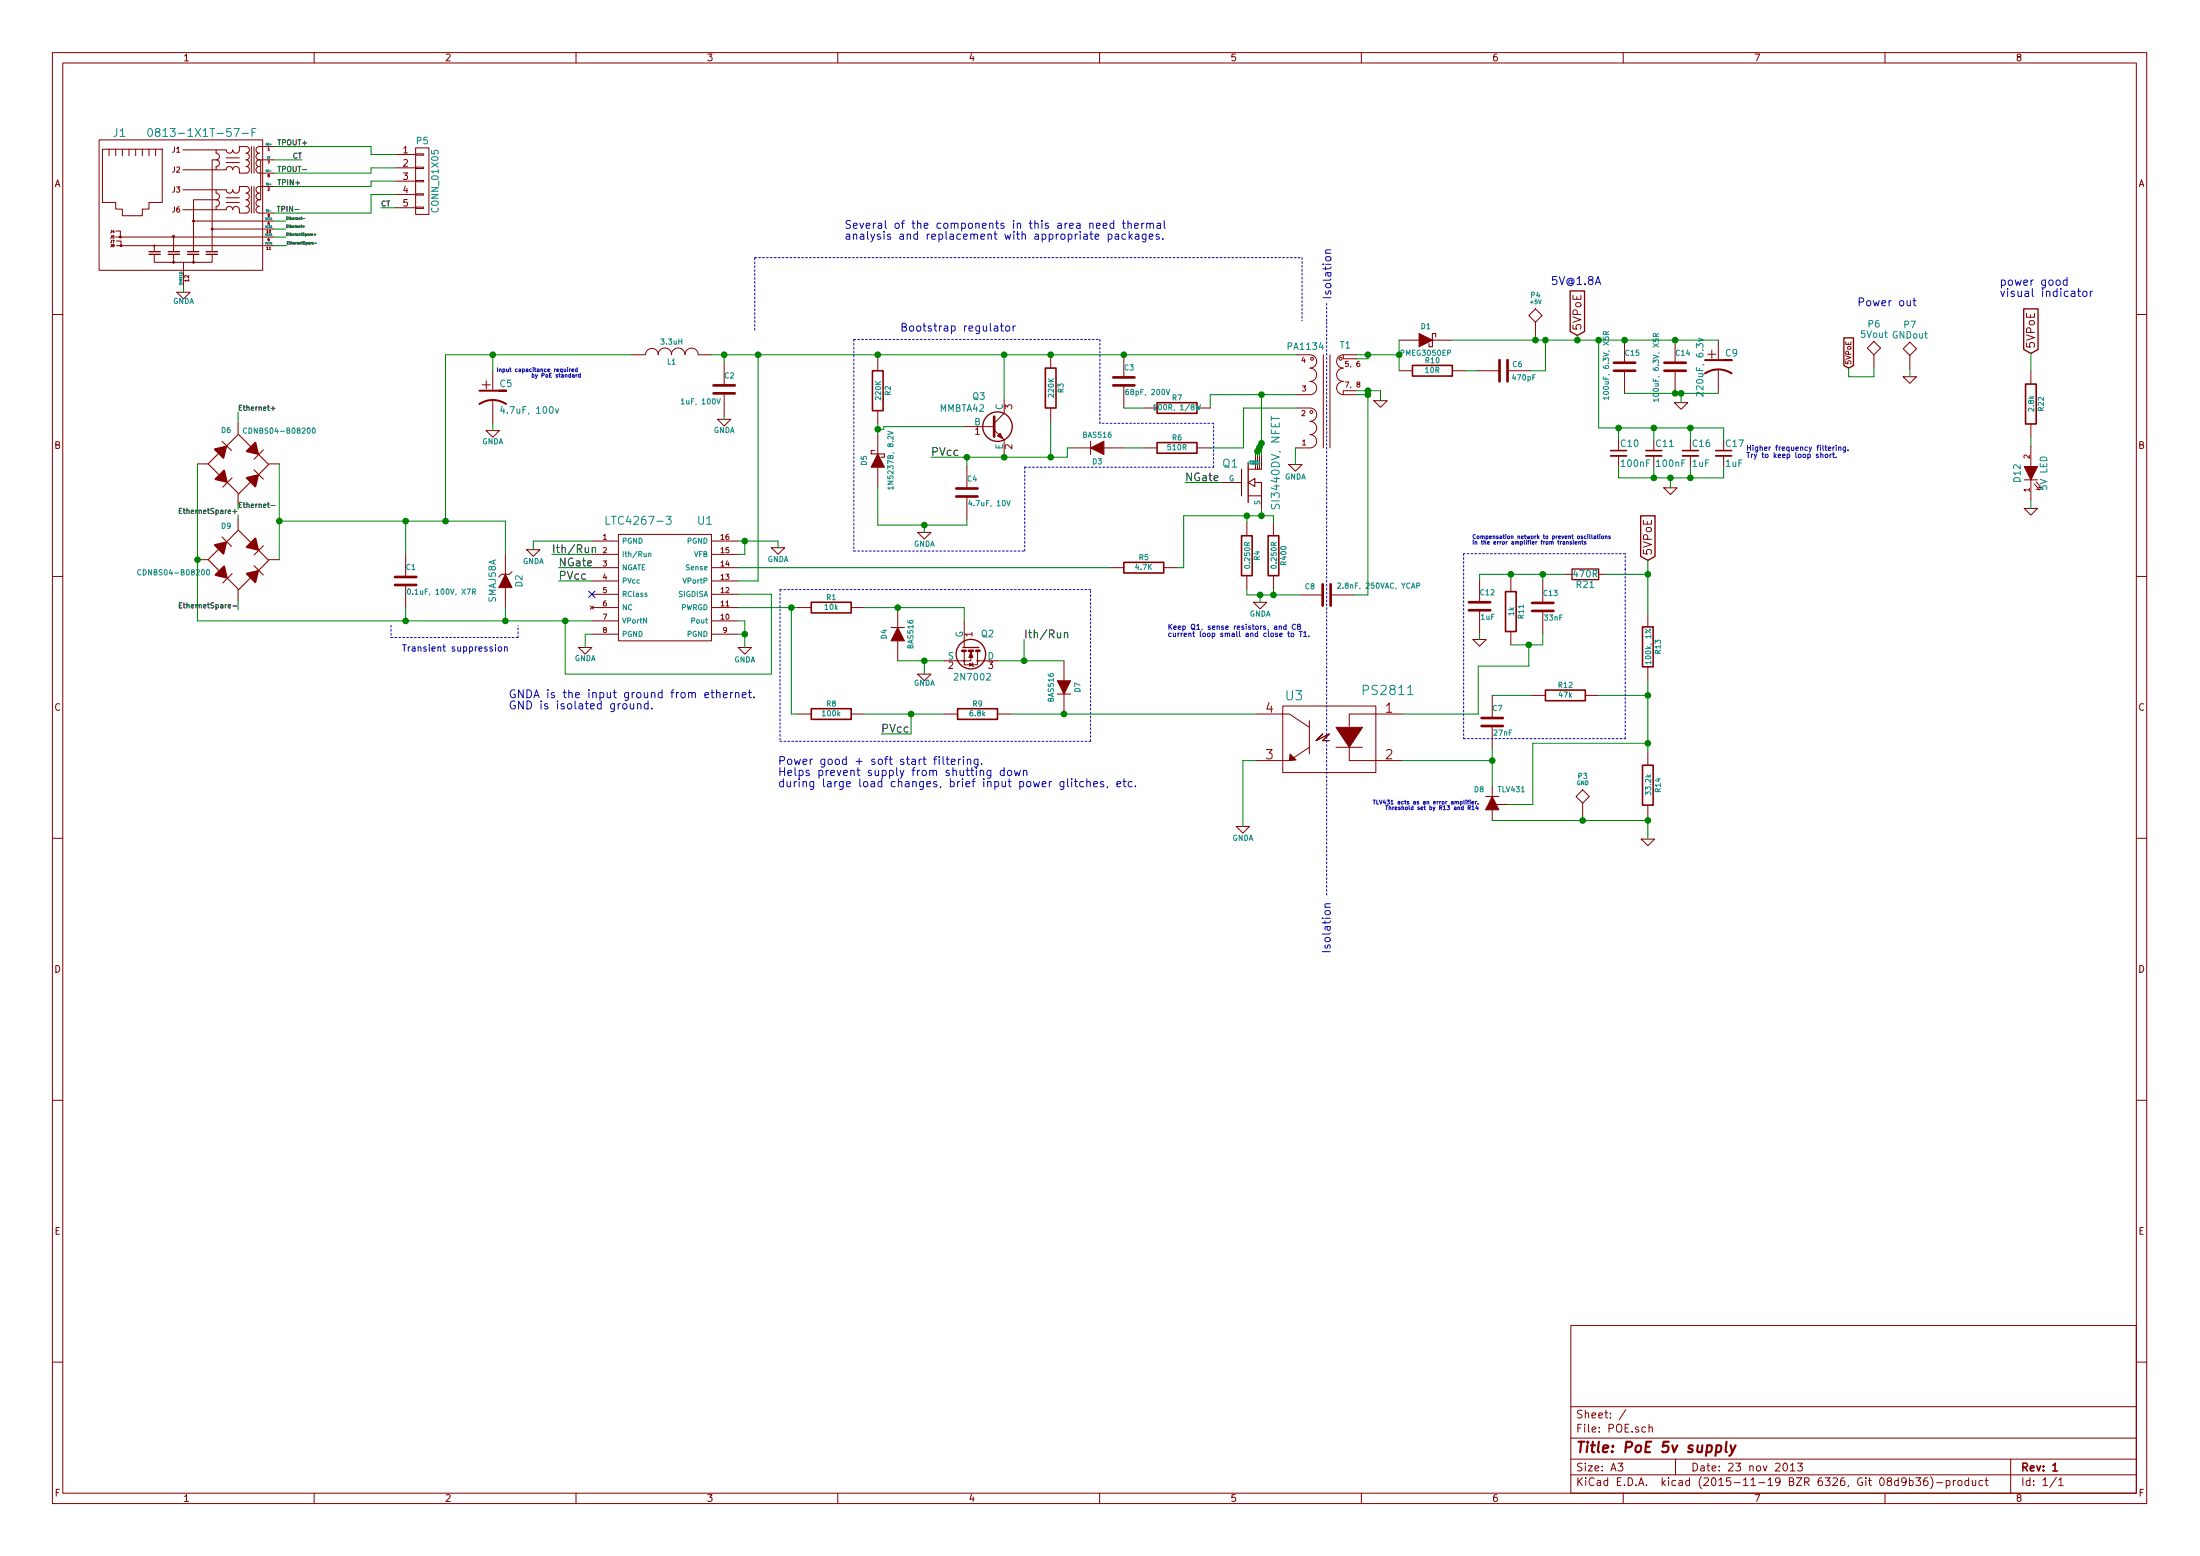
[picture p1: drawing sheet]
<svg xmlns="http://www.w3.org/2000/svg" width="420mm" height="297mm" viewBox="0 0 420 297" stroke-linecap="round" stroke-linejoin="round" font-family="sans-serif">
<g fill="none" stroke="#840000" stroke-width=".19">
<path d="M10 10h400v277h-400zM12 12h396v273.1h-396zM60 10v2M110 10v2M160 10v2M210 10v2M260 10v2M310 10v2M360 10v2M18.9 26.7h31.3v24.9h-31.3zM19.6 28.5h11.4v10.1h-2.6v1.3h-1.2v1.3h-3.8v-1.3h-1.3v-1.3h-2.5zM20.8 28.5v1.3"/>
<path d="M22.1 28.5v1.3M23.4 28.5v1.3M24.6 28.5v1.3M25.9 28.5v1.3M27.2 28.5v1.3M28.4 28.5v1.3M29.7 28.5v1.3M34.9 36.2h8.3a.63 .63 0 0 0 .6 .7 .63 .63 0 0 0 .6-.7 .63 .63 0 0 0 .7 .7 .63 .63 0 0 0 .6-.7v-.6h1.3a.63 .63 0 0 1 .6 .6 .63 .63 0 0 1-.6 .7 .63 .63 0 0 1 .6 .6 .63 .63 0 0 1-.6 .6 .63 .63 0 0 1 .6 .7 .63 .63 0 0 1-.6 .6 .63 .63 0 0 1 .6 .6 .63 .63 0 0 1-.6 .7h-1.3v-.7a.63 .63 0 0 0-.6-.6 .63 .63 0 0 0-.7 .6 .63 .63 0 0 0-.6-.6 .63 .63 0 0 0-.6 .6h-8.3M34.9 28.6h8.3a.63 .63 0 0 0 .6 .6 .63 .63 0 0 0 .6-.6 .63 .63 0 0 0 .7 .6 .63 .63 0 0 0 .6-.6v-.6h1.3a.63 .63 0 0 1 .6 .6 .63 .63 0 0 1-.6 .6 .63 .63 0 0 1 .6 .7 .63 .63 0 0 1-.6 .6 .63 .63 0 0 1 .6 .7 .63 .63 0 0 1-.6 .6 .63 .63 0 0 1 .6 .6 .63 .63 0 0 1-.6 .7h-1.3v-.7a.63 .63 0 0 0-.6-.6 .63 .63 0 0 0-.7 .6 .63 .63 0 0 0-.6-.6 .63 .63 0 0 0-.6 .6h-8.3M41.3 38.1a.63 .63 0 0 1 .6 .7 .63 .63 0 0 1-.6 .6v.6M41.3 36.2v.7a.63 .63 0 0 1 .6 .6 .63 .63 0 0 1-.6 .6M41.3 30.5a.63 .63 0 0 1 .6 .7 .63 .63 0 0 1-.6 .6v.6"/>
<path d="M41.3 28.6v.6a.63 .63 0 0 1 .6 .7 .63 .63 0 0 1-.6 .6M41.3 38.1h-4.3v9.8M41.3 30.5h-.8v17.4M43.2 37.8h2.5M43.2 30.1h2.5M43.2 38.6h2.5M43.2 31h2.5M48 28v5.1M48 35.6v5.1M48.5 28v5.1M48.5 35.6v5.1M49.5 38.1a.63 .63 0 0 0-.6 .7 .63 .63 0 0 0 .6 .6 .63 .63 0 0 0-.6 .6 .63 .63 0 0 0 .6 .7h.7"/>
<path d="M49.5 30.5a.63 .63 0 0 0-.6 .7 .63 .63 0 0 0 .6 .6 .63 .63 0 0 0-.6 .6 .63 .63 0 0 0 .6 .7h.7M49.5 30.5h.7M49.8 30.5v7.6h-.3M50.2 35.6h-.7a.63 .63 0 0 0-.6 .6 .63 .63 0 0 0 .6 .7 .63 .63 0 0 0-.6 .6 .63 .63 0 0 0 .6 .6M50.2 28h-.7a.63 .63 0 0 0-.6 .6 .63 .63 0 0 0 .6 .6 .63 .63 0 0 0-.6 .7 .63 .63 0 0 0 .6 .6M50.3 28h2M50.3 35.6h2M50.3 30.5h2M50.3 33.1h2M75.6 29.5h3.8M75.6 32h3.8M75.6 34.6h3.8"/>
<path d="M75.6 37.1h3.8M75.6 39.7h3.8M79.4 39.5h1.5v.3h-1.5zM79.4 37h1.5v.2h-1.5zM79.4 34.5h1.5v.2h-1.5zM79.4 31.9h1.5v.3h-1.5zM79.4 29.4h1.5v.2h-1.5zM79.4 28.2h2.5v12.7h-2.5zM22.1 44.1h.9v1M22.1 45.2h28.1M22.2 46h.9v.9M22.2 46.9h28"/>
<path d="M29.5 48.7v1.4h5.6M29.5 46.9v1.1M33.1 45.1v2.9M33.1 48.7v1.4M33.8 55.8h2.5l-1.2 1.3zM35.1 51.6v3M37 42.2h13.2M37 48.7v1.4M40.5 48.7v1.4h-5.4v1.5M40.5 43.7h9.7M50.3 43.7h2M50.3 42.2h2"/>
<path d="M50.3 46.9h2M50.3 45.2h2M50.3 40.7h2M10 60h2M94.1 70.8v3.8M94.1 76.4v4.5M120.6 67.7h2.6M123.3 67.7a1.22 1.22 0 0 1 1.2-1.2 1.22 1.22 0 0 1 1.2 1.2M125.7 67.7a1.3 1.3 0 0 1 1.3-1.3 1.3 1.3 0 0 1 1.3 1.3M128.2 67.7a1.3 1.3 0 0 1 1.3-1.3 1.3 1.3 0 0 1 1.3 1.3 1.27 1.27 0 0 1 1.3-1.2 1.27 1.27 0 0 1 1.2 1.2M133.3 67.7h2.6M138.3 69.3v4.3"/>
<path d="M138.3 75.1v4.3M167.6 68.2v2.6M167.6 78.4v2.5M191.8 76.4v2.5l-1.9 1.9M200.7 67.7v2.6M200.7 77.9v2.5M214.6 67.7v4.3M214.6 73.6v4.3M218.4 77.9h2.6M228.6 77.9h2.5M247.6 67.7h2.5M247.6 77.9h2.5"/>
<path d="M247.6 75.3h2.5M250.2 77.9a1.27 1.27 0 0 1 1.3 1.3 1.27 1.27 0 0 1-1.3 1.2 1.27 1.27 0 0 1 1.3 1.3 1.27 1.27 0 0 1-1.3 1.3 1.27 1.27 0 0 1 1.3 1.2 1.27 1.27 0 0 1-1.3 1.3M250.2 67.7a1.27 1.27 0 0 1 1.3 1.3 1.27 1.27 0 0 1-1.3 1.3 1.27 1.27 0 0 1 1.3 1.2 1.27 1.27 0 0 1-1.3 1.3 1.27 1.27 0 0 1 1.3 1.3 1.27 1.27 0 0 1-1.3 1.2M252.7 67.7v17.8zM254 67.7v17.8zM256.5 68.5v-.8a1.27 1.27 0 0 0-1.2 1.3 1.27 1.27 0 0 0 1.2 1.3 1.27 1.27 0 0 0-1.2 1.2 1.27 1.27 0 0 0 1.2 1.3 1.27 1.27 0 0 0-1.2 1.3 1.27 1.27 0 0 0 1.2 1.2v-.7M256.6 67.7h2.5M256.6 75.3h2.5M256.6 68.5h2.5M256.6 74.6h2.5M262.4 76.5h2.5l-1.2 1.3zM267.2 64.9h3.8"/>
<path d="M267.2 70.8h2.5M273.6 64.9h3.8M277.4 70.8h2.5M282.1 70.8h4.3M287.9 70.8h4.3M292 60.2l1.2-1.2 1.3 1.2-1.3 1.3zM293.2 61.5v2.5M310.3 64.9v4.4M310.3 70.8v4.3M319.8 76.9h2.5l-1.2 1.2zM319.9 64.9v4.4M319.9 70.8v4.3"/>
<path d="M328.2 64.9v3.8M328.2 70.5v4.6M356.6 66.5l1.3-1.3 1.3 1.3-1.3 1.2zM357.9 67.7v2.6M363.5 66.6l1.2-1.3 1.3 1.3-1.3 1.3zM363.5 71.9h2.5l-1.3 1.3zM364.7 67.9v2.5M387.9 70.8v2.5M408 60h2M37.7 88.6h2M45.5 80.8v2M45.5 94.3v2"/>
<path d="M45.5 99.1v2M51.3 88.6h2M92.8 82.2h2.6l-1.3 1.3zM137 80h2.6l-1.3 1.3zM167.6 82.8v3.9M167.6 89.2v3.8M184.1 81.4h5.8M184.7 88.9v4.4M184.7 94.8v4.3M189.9 82.1l1.9 1.9v2.5M204.5 85.5h3.8M208.3 84.2v2.6"/>
<path d="M210.8 85.5h3.8M218.4 85.5h2.6M228.6 85.5h2.5M233.3 92.1h3.8M238.1 99.7v2.6M238.4 94.7h2.5v2.5M239.8 87v2.6M240.2 87v2.6M240.5 87v2.6M240.9 87v2.6h-2.5M243.2 99.7v2.6M246.1 88.7h2.6l-1.3 1.3z"/>
<path d="M247.6 85.5h2.5M309.1 87v2.1M315.8 87v2.1M317.8 93.1h2.5l-1.3 1.3zM322.8 87v2.1M329.2 87v2.1M386.6 97.1h2.5l-1.2 1.2zM386.6 91.6h2.5M387.9 80.9v2.6M387.9 85.3v3.8M387.9 91.6v3.8M388.5 92.4l1 1.1-.6-.1"/>
<path d="M388.9 92l1 1.1-.6-.1M10 110h2M37.7 106.8h2M45.5 112.6v2M51.3 106.8h2M77.5 105.8v4.3M77.5 111.7v4.3M96.5 105.8v3.8M96.5 112.2v3.8M100.6 104.9h2.5l-1.2 1.3zM112.7 115.7l.6 .6M113 103.3h5"/>
<path d="M113 105.8h5M113 108.4h5M113 110.9h5M113 113.4h5M113 116h5M113 118.5h5M113.3 115.7l-.6 .6M118.1 102h17.8v20.3h-17.8zM136 103.3h5M136 105.8h5M136 108.4h5M136 110.9h5"/>
<path d="M136 113.4h5M136 116h5M136 118.5h5M147.3 104.6h2.6l-1.3 1.2zM152.4 116h2.5M162.6 116h2.5M170.2 119.8h2.5M171.4 116v3.8M175.3 101.6h2.5l-1.3 1.3zM184.1 118.5v5.1M212.1 108.4h2.5M222.2 108.4h2.6"/>
<path d="M238.1 109.9v2.5M239.4 115h2.5l-1.2 1.2zM243.2 109.9v2.5M248.3 113.6h4.3M254.1 113.6h4.3M282.6 110.7v4.3M282.6 116.5v4.3M288.5 110.4v2.5M294.6 110.8v4.3M294.6 116.6v4.3M299 109.6h1.2M305.3 109.6h1.3"/>
<path d="M314.7 117.1v2.6M408 110h2M110.5 123.6h2.5l-1.2 1.3zM113 121.1h5M136 121.1h5M141 123.6h2.5l-1.3 1.3zM152.4 136.3h2.5M162.6 136.3h2.5M171.4 122.3v3.8M175.3 128.7h2.5l-1.3 1.3zM180.3 136.3h2.6M184.1 124.4v1.7h-3.8"/>
<path d="M185.4 124.4v1.7h-1.3v.8h2.6v-.8M185.7 126.5l.2 .8M186.7 124.4v1.7h3.8M190.5 136.3h2.5M201.9 132.5h2.6M203.2 126.1v3.9M203.2 132.5v3.8M239.9 136.3h6.4l3.8 2.5M245 134.8h17.8v12.7h-17.8zM250.1 137.6v6.3M267.8 136.3h-10.1v2.5M281.3 122.1h2.5l-1.2 1.3z"/>
<path d="M285 132.8v4.3M285 138.6v4.3M288.5 120.6v2.5M292.6 132.8h2.5M302.8 132.8h2.5M314.7 127.3v2.5M236.1 157.8h2.5l-1.2 1.2zM250.1 142.7l-3.8 2.5h-6.4M251.3 141.4l2.6-1.3-1.3 1.3h1.3M252.6 140.1l-1.3 1.3 1.3-1.3M255.1 142.7h5.1M257.7 142.7v2.5h10.1"/>
<path d="M283.7 152.1h2.6M285 150v2M285 154.6v2M285.8 153.6h2M301 152.1l1.3-1.3 1.2 1.3-1.2 1.2zM302.3 153.3v2.6M314.7 143.5v2.6M314.7 153.7v2.5M10 160h2M313.4 160.2h2.6l-1.3 1.3zM408 160h2M10 210h2"/>
<path d="M408 210h2M300 253h108v32.1h-108zM10 260h2M300 278.5h108M300 274.5h108M300 268.5h108M309 279.3h.9l-.5 .6 .5 .1v.7l-.2 .1-.7-.1M310.5 269.1l-1.3 2M314.9 272.5l.2-.1 .4 .1 .1 .9M314.9 271.9v1.5M320 278.5v3M340.7 279.4l.2-.1a.81 .81 0 0 1 .6 .6 .81 .81 0 0 1-.3 .8l-.2 .1a.8 .8 0 0 1-.6-.6 .8 .8 0 0 1 .3-.8z"/>
<path d="M341.9 279.7l.5-.4v1.5M343.3 279.3h.9l-.5 .6 .4 .1v.7l-.2 .1-.6-.1M384 278.5v6.6M408 260h2M60 285.1v1.9M110 285.1v1.9M160 285.1v1.9M210 285.1v1.9M260 285.1v1.9M300 281.5h108M310 285.1v1.9M341.9 280.8h.9"/>
<path d="M360 285.1v1.9M364 282.7l-.2 .3h-.4l-.2-.3 .1-.5 .5-.1 .2 .2a1.19 1.19 0 0 1-.2 1.2l-.5 .1M364.7 282.7l.4-.1 .3 .3-.1 .6h-.6M364.7 282.1v1.5M365.9 282.1h.9l-.5 .6 .4 .1v.7l-.2 .1-.6-.1M368.1 282.1a.59 .59 0 0 0-.7 .6v.8l.2 .1 .5-.1 .1-.5-.1-.3h-.5l-.2 .3M368.7 281.9a1.71 1.71 0 0 1 0 2.3M369.8 283h1.2M371.7 282.7l.4-.1 .3 .3-.1 .6h-.6M371.7 282.6v1.5M373 282.6v1M373.5 282.6l-.5 .3"/>
<path d="M374 282.7l.2-.1 .4 .1 .1 .6-.1 .2-.4 .1-.2-.1zM376 282.7l-.5-.1-.2 .3v.6l.2 .1 .5-.1M376 282.1v1.5M376.7 282.6l.1 .9 .3 .1 .2-.1M377.3 282.6v1M378.7 282.7l-.5-.1-.2 .3v.6l.2 .1 .5-.1M379.1 282.6h.6M379.3 282.1v1.3l.4 .2M392.7 282l-1.2 2M393.2 282.5l.4-.4v1.5M393.2 283.6h.8"/>
<circle cx="29.5" cy="46.9" r=".13"/>
<circle cx="250.4" cy="78.6" r=".28"/>
<circle cx="250.6" cy="68.5" r=".28"/>
<circle cx="256" cy="68.5" r=".28"/>
<circle cx="184.1" cy="126.1" r=".13"/>
<circle cx="186.7" cy="126.1" r=".13"/>
</g>
<g fill="none" stroke="#840000" stroke-width=".3">
<path d="M166.6 70.8h2.1v7.6h-2.1zM199.6 70.3h2.1v7.6h-2.1zM221 76.9h7.6v2h-7.6zM269.7 69.8h7.7v2h-7.7zM386.8 73.3h2.1v7.6h-2.1zM221 84.5h7.6v2h-7.6zM307.6 86h3M314.3 86h3.1M321.3 86h3.1M327.7 86h3M154.9 115h7.7v2h-7.7zM214.6 107.4h7.6v2h-7.6z"/>
<path d="M237.1 102.3h2v7.6h-2zM242.2 102.3h2v7.6h-2zM287.5 112.9h2.1v7.7h-2.1zM313.7 119.7h2v7.6h-2zM154.9 135.3h7.7v2h-7.7zM182.9 135.3h7.6v2h-7.6zM295.1 131.7h7.7v2.1h-7.7zM313.7 146.1h2v7.6h-2zM392 280.8h.9"/>
</g>
<path d="M327.9 276a.65 .65 0 0 1 .8 .1l-.1 .9a.67 .67 0 0 1-.9 .1M329.7 275.2l-.2 1.7 .3 .3M330.5 275.9l.3 1.3M331.5 275.9l-.9 1.8-.3 .2" fill="none" stroke="#840000" stroke-width=".41"/>
<g fill="none" stroke="#008484" stroke-width=".19">
<path d="M28.4 24.7l.2-.2a.81 .81 0 0 1 .5 .8 .81 .81 0 0 1-.5 .7l-.2-.1-.2-.4zM30 25.2l-.3-.3v-.2l.3-.2 .4 .1 .2 .2-.1 .2-.7 .3-.1 .2v.3l.3 .2h.3l.3-.2v-.3l-.3-.3M46.3 25.5h1.1M48.1 25.3h.5M48.9 24.5h-.8v1.5M95.9 77.6l-.3 .9h.8M106.1 78l.3 .9 .3-.9M130.1 76.4l.3-.3v1M130.1 77.1h.6M136.9 76.1l.3 1 .4-1M215.5 74.3l-.4 .1-.1 .7 .2 .2 .3-.1v-.4l-.3-.1-.2 .2M220.3 77.5l.3-.3v1"/>
<path d="M220.3 78.2h.6M222.7 74.3l.4 1 .3-1M228.4 77.2l.2 1 .2-.7 .2 .7 .3-1M242.8 79.4v.9M306.7 63.8v-.4h-.5v.4h1M307.2 76h-1l.3 .3M307.2 75.7v.6M307.2 63.3l-.5 .3M316.3 64.2l-.1-.5h-.4l-.1 .5h1M316.7 76.4h-1l.3 .2M316.7 76.1v.5M316.7 63.7l-.4 .3"/>
<path d="M324.4 64.6l.8 .3-.8 .3M325.2 74.9v.8l-.9-.8-.3 .2 .1 .5M47.1 81.8a.44 .44 0 0 0-.6 .4 .44 .44 0 0 0 .6 .4M59.7 81.8l.2-.1a.55 .55 0 0 1 .3 .5 .55 .55 0 0 1-.3 .5l-.3-.4zM115.7 98.6v1.5h.8M127.2 98.6h1l-.5 .5 .3 .1 .2 .2-.1 .5-.2 .2h-.5l-.2-.2M169.5 82.3l1.1 .3-1.1 .4M170.6 93.2h-1.1l.3 .2M170.6 92.9v.5M192.3 95.5l.3 1.1 .3-1.1M239.3 88.2a.55 .55 0 0 1 .6-.2 .55 .55 0 0 1 .3 .6h-1zM239.6 88.2a.55 .55 0 0 1 .7-.2 .55 .55 0 0 1 .3 .6h-1z"/>
<path d="M26.9 108.9a.44 .44 0 0 0-.6 .4 .44 .44 0 0 0 .6 .4M39.5 108.9l.2-.2a.55 .55 0 0 1 .3 .6 .55 .55 0 0 1-.3 .5l-.3-.4zM77.9 112.5l.2-.1a.55 .55 0 0 1 .3 .5 .55 .55 0 0 1-.3 .5l-.3-.3zM90.2 113l.5-.1v-.4l-.5-.1v1M90.5 113l.3 .4M123.9 105.7l.4-.1v.7M123.9 105.6v.7M255.5 111.4l.4-.1 .1 .3-.6 .7h.6M270.6 111.8h.5v-.5h-.5v1M268.8 132.6h1M315.3 126.5h-1.1l.4 .3M315.3 126.2v.6"/>
</g>
<path d="M91.6 77.1a4.6 4.6 0 0 1 5 0M91.6 74.6h5h-1.2M325.6 71.3a4.6 4.6 0 0 1 5.1 0M325.6 68.7h5.1h-1.3" fill="none" stroke="#840000" stroke-width=".38"/>
<g fill="none" stroke="#840000" stroke-width=".51">
<path d="M136.3 75.1h4M136.3 73.6h4M189.9 79.5v3.8M212.6 73.6h4.1M212.6 72h4.1M286.4 68.7v4.1M287.9 68.7v4.1M308.2 70.8h4.1M308.2 69.3h4.1M317.9 70.8h4M317.9 69.3h4M182.6 94.8h4.1"/>
<path d="M182.6 93.3h4.1M75.4 111.7h4.1M75.4 110.1h4.1M252.6 111.5v4.1M254.1 111.5v4.1M280.5 116.5h4.1M280.5 115h4.1M292.6 116.6h4.1M292.6 115.1h4.1M183.8 124.2h.6M185 124.2h.8M186.4 124.2h.7"/>
<path d="M283 138.6h4M283 137.1h4"/>
</g>
<g fill="#840000" stroke="#840000" stroke-width=".19">
<path d="M167.6 86.7l1.3 2.5h-2.5z"/>
<path d="M208.3 85.5l2.5-1.3v2.6z"/>
<path d="M201.9 130h2.6l-1.3 2.5z"/>
<path d="M171.4 119.8l1.3 2.5h-2.5z"/>
<path d="M246.4 143.9l1.1 1.2-1.2 .1z"/>
<path d="M255.1 138.8h5.1l-2.5 3.9z"/>
<path d="M271 63.7l2.6 1.2-2.6 1.3z"/>
<path d="M285 152.1l1.3 2.5h-2.6z"/>
<path d="M96.5 109.6l1.3 2.6h-2.6z"/>
<path d="M190.5 83.2l.5-.5 .5 1z"/>
<path d="M185.2 126.7l.6 .2-.6 .3z"/>
<path d="M185.4 124.5l.4 1h-.8z"/>
<path d="M386.6 89.1h2.5l-1.2 2.5z"/>
<circle cx="40.5" cy="43.7" r=".18"/>
<circle cx="37" cy="50.1" r=".18"/>
<circle cx="37" cy="42.2" r=".18"/>
<circle cx="33.1" cy="50.1" r=".18"/>
<circle cx="33.1" cy="45.1" r=".18"/>
<circle cx="23.1" cy="46.9" r=".18"/>
<circle cx="23" cy="45.2" r=".18"/>
</g>
<g fill="none" stroke="#840000" stroke-width=".2">
<path d="M274.2 64.3v-.6h-.6v2.5h-.7v-.6M41.7 86.7l-1.9 1.9 2 2M42.4 84.2l1.8 1.8M43.4 92.1l2.2 2.2 2.2-2.2M44.3 91.2l-1.8 1.8M45.5 83l-2.2 2.1M45.5 82.9l2.4 2.4M48.5 89.7l1.8 1.8M49.4 86.8l1.9 1.9-1.9 1.9M50.3 85.9l-1.8 1.8M167 86h-.6v.7h2.5v.6h-.6M237.1 89.6v5.1"/>
<path d="M238.4 92.1l1.2-.8v1.6zM239.6 92.1h1.3v2.6M41.7 104.9l-1.9 1.9 2 2.1M42.4 102.5l1.8 1.8M43.4 110.4l2.2 2.2 2.2-2.2M44.3 109.5l-1.8 1.8M45.5 101.3l-2.2 2.1M45.5 101.2l2.4 2.3M48.5 108l1.8 1.8M49.4 105.1l1.9 1.9-1.9 1.9M50.3 104.2l-1.8 1.8M97.8 109.1l-.5 .5h-1.5l-.6 .5"/>
</g>
<path d="M112.4 112.8l1.2 1.3M113.6 112.8l-1.2 1.3" fill="none" stroke="#000084" stroke-width=".19"/>
<g fill="none" stroke="#840000" stroke-width=".25">
<path d="M28.4 48.6h2.2M28.4 48h2.2M32.1 48.6h2.2M32.1 48h2.2M35.8 48.6h2.2M35.8 48h2.2M39.4 48.6h2.1M39.4 48h2.1M299.9 55.5h2.7v7.8l-1.4 .7-1.3-.7zM386.5 59h2.7v7.7l-1.3 .8-1.4-.8zM352.1 64.5h1.9v5.3l-.9 .5-1-.5zM238.4 88.3v7.6"/>
<path d="M313.3 98.5h2.8v7.7l-1.4 .8-1.4-.8zM300.2 108.6h5.1v2.1h-5.1zM183.9 123.6h3"/>
<circle cx="190.5" cy="81.4" r="2.82"/>
<circle cx="185.4" cy="124.9" r="2.82"/>
</g>
<g fill="none" stroke="#0000c2" stroke-width=".19">
<path d="M210.7 43.1l.7-.1v-.3l-.5-.1-.2 .2 .1 .7h.6M211.7 44.8l.4-.1 .3 .3-.2 .6h-.5M211.7 44.7v1.5M212.7 42.7l-.4-.1-.3 .3 .1 .6 .2 .1 .4-.1M212.7 42.1v1.5M213 44.8h.6v.9M213.6 45l-.4 .1-.3 .2 .3 .4 .4-.1M214.4 42.6h.5M214.6 42.1v1.3l.3 .2M215 44.8l-.4-.1-.3 .3 .1 .6 .2 .1 .4-.1M215.4 42.7l.2-.1 .4 .1 .1 .9M215.4 42.1v1.5"/>
<path d="M215.6 44.2v1.5M215.8 45.1l.4 .6M216.2 44.7l-.6 .5M216.7 43.1l.7-.1-.1-.3-.4-.1-.2 .2 .1 .7h.5M216.9 44.8h.5l.1 .9M217.5 45l-.5 .1-.2 .2 .2 .4 .5-.1M218.1 42.6v1M218.5 42.6l-.4 .3M218.8 44.7v1.3l-.2 .2-.4-.1M218.8 44.8l-.4-.1-.3 .3 .1 .6 .2 .1 .4-.1M219 42.7l.2-.1 .4 .1v.9M219 42.6v1"/>
<path d="M219.5 45.2l.7-.2-.1-.2-.4-.1-.2 .2 .1 .7h.5M219.6 42.8a.36 .36 0 0 1 .4-.2 .36 .36 0 0 1 .3 .2v.8M221 42.7h.6v.9M221.4 44.8a.37 .37 0 0 0-.6 .1l.1 .2 .5 .1v.2l-.2 .3-.4-.1M221.6 43h-.4l-.3 .2 .3 .4 .4-.1M222.1 45.6v.1M222.4 42.1v1.3l.2 .2M253.2 48.3h1M254.2 47.7h-.8a.37 .37 0 0 0-.3 .3 .37 .37 0 0 0 .2 .3M364.2 57.4l.1 .9 .3 .1 .2-.1M364.8 57.4v1M365.4 57.4h.5"/>
<path d="M365.6 56.9v1.3l.3 .2M394.8 53.5h-.5l-.3 .3v.4l.2 .2h.6M394.8 52.9v1.6M396.8 55.6h.6M397 55.1v1.3l.4 .2M397.8 55.7l.3-.1 .4 .1 .1 .6-.2 .2-.3 .1-.3-.1zM399.2 55.6v1M399.6 55.6l-.2 .1-.2 .2M95 70.2v.8M95.4 70.5h.3v.5M95.4 70.4v.6M96.1 70.5l.3 .1v.3h-.3"/>
<path d="M96.1 70.4v.8M96.7 70.4l.1 .5h.3M101.7 71.5l.3 .1v.4h-.3M101.7 71.3v.7M102.3 71.5l.1 .5M102.6 71.5l-.3 .8M110.2 70.5l-.3 .1v.3h.3M110.2 70.2v.8M110.8 71.5l-.3 .1v.3l.3 .1M110.8 71.3v.7M172.3 62.4l.7-.1v-.4l-.2-.2h-.5v1.5h.6l.2-.1 .1-.4-.4-.3M173.8 62.3l.2-.1 .4 .1 .1 .6-.1 .2-.4 .1-.2-.1z"/>
<path d="M193.5 62.2v1M193.9 62.2l-.4 .3M347.7 86.8h.4l.1 .6M347.7 86.4v1M348.6 86.8l.2-.1 .2 .1v.5h-.4zM349.2 85.7l.5-.1-.1-.2-.3-.1-.1 .2v.4h.4M349.5 86.7v.7M349.8 86.7l-.3 .2M350 86.7h.4M350.1 85.3v.7M350.1 86.4v.8l.3 .2M350.3 85.3l-.2 .2"/>
<path d="M350.7 85v.1M350.7 87.3v.1M350.7 85.3v.7M351.2 85.4h.3l.1 .6M351.2 85.3v.7M352.5 85.3v.8l-.2 .2h-.3M352.5 85.4l-.3-.1-.2 .2 .1 .4h.4M352.9 85.9v.1M244.3 119.6l.4-.1v.7M244.3 119.5v.7M245.6 119.5h-.3l-.2 .2 .1 .4h.4M245.6 119.2v1"/>
<path d="M247.4 119.3a.44 .44 0 0 0-.6 .4 .44 .44 0 0 0 .6 .4M248 119.6l-.2-.2v-.1l.5-.1v.3l-.5 .3v.2l.2 .2 .4-.2v-.2l-.2-.2M298.5 103.4h.3v.5M298.8 103.6l-.3 .1 .1 .2 .2-.1M299.2 103.4h.3v.5M299.2 103.4v.5M300.1 103.4l-.3 .1 .4 .3h-.4M300.5 103.4v.5M300.8 103.6h.4l-.1-.2-.3 .1v.3h.3M301.5 103.4h.3v.5M301.5 103.4v.5M302.2 103.1v.7l.2 .1"/>
<path d="M302.9 103.4l-.3 .1 .3 .3h-.3M302.9 102.3l-.3 .1v.4h.3M303.3 102.1h.1M303.3 102.3v.5M303.6 102.1l.1 .7M304 102.1l.1 .7M304.4 102.3h.3v.5M304.7 102.5l-.3 .1 .1 .2h.2M305 102.3h.3M305.1 102.1v.6l.2 .1M305.5 102.1h.1M305.5 102.3v.5"/>
<path d="M305.9 102.4h.3l-.1 .4h-.2zM306.6 102.4l.3-.1v.5M306.6 102.3v.5M307.5 102.3l-.3 .1 .4 .3-.4 .1M76.9 123.1h.7M77.2 123.1v1.2M78 123.5v.8M78.3 123.5l-.3 .2M96.3 123.6l.2-.1h.3l.1 .8M96.3 123.5v.8M120.4 134.3v.8a.38 .38 0 0 0 .6 .1M121 134.3v1"/>
<path d="M121.7 134.5l.1-.1a.36 .36 0 0 1 .6 .2v.7M121.7 134.3v1M123.8 134.4l-.5-.1-.3 .3v.5l.2 .2h.6M123.8 133.8v1.5M124.5 135.2v.1M135.8 132.2h.6M136 131.7v1.3l.4 .2M136.9 132.3a.36 .36 0 0 1 .6 .1v.8M136.9 131.7v1.5M138.2 132.7l.7-.2-.1-.2-.4-.1-.2 .2v.7h.6M139.5 132.2v1M140 132.2l-.3 .1-.2 .2"/>
<path d="M140.5 132.3a.36 .36 0 0 1 .6 .1v.8M140.5 132.2v1M141.8 132.7l.7-.2-.1-.2-.4-.1-.2 .2v.7h.6M142.9 132.2h.6M143.1 131.7v1.3l.4 .2M144 133.1v.1M244.4 121.2l.5-.1-.1-.2h-.2l-.2 .1v.5h.4M245.9 120.9h.4M246 120.5v.9l.3 .1M246.6 121l.2-.1 .2 .1v.5l-.4-.1zM248.1 120.5h.6M248.4 120.5v1"/>
<path d="M249 120.8l.3-.3v1M249 121.5h.6M250 121.4v.1M179.4 144.4v.2M179.4 144.9v1M180.1 144.4v1.3l.2 .2M180.7 144.9h.6M180.9 144.4v1.3l.4 .2M181.7 145.4l.7-.1-.1-.3-.4-.1-.2 .2 .1 .8h.5M183.1 144.9v1M183.5 144.9l-.3 .1-.1 .2M184 144.4v.2"/>
<path d="M184 144.9v1M184.7 145.1l.1-.1a.36 .36 0 0 1 .6 .1v.8M184.7 144.9v1M186.8 144.9v1.3l-.3 .2h-.4M186.8 145l-.5-.1-.3 .3v.5l.2 .2h.6M187.2 147.2l.1-.1a.36 .36 0 0 1 .6 .2v.8M187.5 145.8v.1M189.2 147.1v1.2l-.2 .3-.4-.1M189.2 147.1h-.4l-.3 .3v.4l.1 .2h.6M191.8 147.1h-.5l-.3 .3v.4l.2 .2h.6M191.8 146.5v1.6M192.5 147.2l.2-.1 .4 .1 .1 .6-.1 .2-.4 .1-.2-.2z"/>
<path d="M193.7 147.1l.3 1 .3-.7 .3 .7 .3-1M195.5 147.2v-.1a.36 .36 0 0 1 .6 .2v.8M195.5 147.1v1M203.2 149.2v1.2l-.3 .3-.4-.1M203.2 149.3l-.5-.1-.3 .3v.4l.2 .2h.6M203.9 148.7v1.3l.2 .2M204.7 148.7v.1M204.7 149.2v1M205.2 149.2h.6M205.4 148.7v1.3l.4 .2M206.9 149.3l-.4-.1-.3 .3v.4l.1 .2h.6M207.6 149.3a.36 .36 0 0 1 .6 .1v.8"/>
<path d="M207.6 148.7v1.5M208.9 149.7l.7-.2-.1-.2-.4-.1-.2 .2v.7h.6M210.7 149.3l-.3-.1-.2 .2v.2l.5 .2v.3h-.5M211.6 150.1l-.2 .3M213.3 149.7l.7-.2v-.2l-.5-.1-.2 .2 .1 .7h.6M214.5 149.2h.6M214.7 148.7v1.3l.4 .2M216.2 149.3l-.4-.1-.3 .3v.4l.1 .2h.6M216.8 150v.2M262.3 152.7h.4M262.5 152.7v.8M262.9 152.7v.8h.4"/>
<path d="M263.4 152.7l.3 .8 .3-.8M264.4 152.7l-.2 .5h.4M264.5 153v.5M264.6 153.8h.4M264.8 153.8v.8M264.9 152.7h.5l-.3 .3 .3 .2-.1 .2h-.4M265.3 154.1h.3v.5M265.3 153.8v.8M266 154.1v.5M266.2 154.1l-.2 .1M266.4 154.3l.4-.1v-.1l-.4 .1 .1 .3h.3M281.8 153v.5"/>
<path d="M282 153l-.2 .1M282 153.8l-.1 .5h.4M282.2 154.1v.5M282.3 153.4v.1M253 173.2h1.1M254.1 172.5h-.8a.37 .37 0 0 0-.3 .3 .37 .37 0 0 0 .2 .4"/>
</g>
<circle cx="29.5" cy="46.9" r=".13" fill="#ffffc2" stroke="#ffffc2" stroke-width=".19"/>
<g fill="none" stroke="#000" stroke-width=".19">
<path d="M56.3 40h.8M57.8 32.4h.7M57.8 41.7h.4M57.8 43.2h.4M58 43.1v.3M59.6 46.4l.2-.1-.2 .1 .1 .2h.1M60 44.8h.4M60.1 46.4h.4M60.1 44.6v.4M51.8 78h.7M52.1 77.6v.7M34.2 97.5h.4"/>
<path d="M34.7 97h-.5v1h.5M51.8 96.5h.7M34.2 115.6h.4M34.7 115.1h-.5v1h.5M35 115.4h.4M35.1 115.1v.8l.3 .2M113.1 104.6l.2-.1 .4 .1v.9M113.1 104.5v1M203.3 120.9l.2-.1h.4v1M203.3 120.8v1"/>
</g>
<g fill="#840000" stroke="#840000" stroke-width=".36">
<path d="M41 104l2.2-.5-.5 2.2z"/>
<path d="M42.8 108.1l.5 2.2-2.2-.5z"/>
<path d="M47.1 109.5l2.2-.5-.5 2.2z"/>
<path d="M47.1 104.4l1.7-1.6 .5 2.1z"/>
<path d="M41 85.8l2.2-.5-.5 2.1z"/>
<path d="M42.8 89.8l.5 2.2-2.2-.5z"/>
<path d="M47.1 91.2l2.2-.5-.5 2.2z"/>
<path d="M47.1 86.1l1.7-1.6 .5 2.2z"/>
</g>
<g fill="none" stroke="#008400" stroke-width=".19">
<path d="M52.3 28h18.6v1.5h4.7M52.3 30.5h5.4M72.8 39.7h2.8M75.6 32h-4.7v1.1h-18.6M75.6 34.6h-4.7v1h-18.6M75.6 37.1h-4.7v3.6h-18.6M35.1 54.6v1.2M52.3 45.2h2.3M52.3 46.9h2.4M52.3 43.7h2.3M52.3 42.2h2.3M45.5 78.6v2.2"/>
<path d="M94.1 67.7v3.1M120.6 67.7h-35.5v31.8M135.9 67.7h111.7M138.3 67.7v1.6M138.3 79.4v.6M144.8 67.7v43.2h-3.8M167.6 67.7v.5M191.8 67.7v8.7M214.6 77.9h3.8M240.9 75.3v11.7M247.6 77.9h-10.1v7.6h-6.4M247.6 75.3h-16.5v2.6"/>
<path d="M259.1 67.7h8.1M259.1 75.3h2.1M259.1 74.6h4.6v1.9M261.2 67.7v.8h-2.1M261.2 74.6v39h-2.8M267.2 64.9v5.9M277.4 64.9h50.8M279.9 70.8h2.2M293.2 64v.9M295.1 64.9v5.9h-2.9M301.2 64v.9M305.3 64.9v16.8h23.9v2.3"/>
<path d="M310.3 75.1h17.9M321.1 75.1v1.8M353.1 70.3v1.6h4.8v-1.6M364.7 70.4v1.5M387.9 67.5v3.3M37.7 88.6v29.9h75.3M45.5 98.3v.8M53.3 99.5h43.2v6.3M53.3 88.6v18.2M77.5 99.5v6.3M94.1 80.9v1.3M167.6 80.9v1.9"/>
<path d="M167.6 93v7.2h17.1v-1.1M184.1 81.4h-15.3v.6h-1.2M184.7 87.3v1.6M191.8 86.5v.8M200.7 80.4v6.9M204.5 85.5h-.7v1.8h-26M214.6 85.5h3.8M226.3 92.1h7M238.1 98.5v1.2M240.2 86.1h-.4v.9M240.5 85.4h-.3v1.6M240.9 97.2v1.3"/>
<path d="M240.9 84.6h-.4v2.4M243.2 99.7v-1.2h-17.1v9.9h-1.3M247.6 85.5h-.2v3.2M309.1 81.7v2.3M309.1 89.1v2.1h20.1v-2.1M315.8 81.7v2.3M315.8 89.1v2.1M319 91.2v1.9M322.8 81.7v2.3M322.8 89.1v2.1M387.9 83.5v1.8M387.9 95.4v1.7"/>
<path d="M45.5 114.6v1.8M77.5 116v2.5M96.5 116v2.5M105.4 105.8h7.6M106.7 110.9h6.3M106.7 108.4h6.3M113 103.3h-11.1v1.6M141 118.5h1.2v5.1M141 113.4h6.3v15.3h-39.4v-10.2M141 108.4h71.1M141 103.3h7.6v1.3M141 116h11.4"/>
<path d="M142.2 103.3v2.5h-1.2M151.1 116v20.3h1.3M165.1 116h19v2.5M176.5 100.2v1.4M238.1 112.4v1.2h10.2M240.7 113.6v1.4M243.2 112.4v1.2M288.5 109.6v.8M294.6 109.6v1.2M299 109.6h-16.4v1.1M306.6 109.6h8.1M314.7 107v10.1"/>
<path d="M113 121.1h-1.2v2.5M141 121.1h1.2M165.1 136.3h15.2M171.4 126.1h8.9M174 136.3v3.8h-5.7M176.5 126.1v2.6M190.5 126.1h12.7M193 136.3h46.9M195.6 122.1v4M282.6 120.8v1.3M285 132.8h7.6M292 123.1v4.1h-9.7v9.1h-14.5"/>
<path d="M294.6 120.9v2.2h-6.1M305.3 132.8h9.4M314.7 129.8v13.7M239.9 145.2h-2.5v12.6M267.8 145.2h17.2M285 156.6h29.7M285 142.9v7.1M302.3 155.9v.7M314.7 156.2v4M314.7 141.9h-22v11.7h-4.9"/>
</g>
<g fill="#008400" stroke="#008400" stroke-width=".25">
<circle cx="77.5" cy="99.5" r=".51"/>
<circle cx="108" cy="118.5" r=".51"/>
<circle cx="96.5" cy="118.5" r=".51"/>
<circle cx="77.5" cy="118.5" r=".51"/>
<circle cx="85.1" cy="99.5" r=".51"/>
<circle cx="144.8" cy="67.7" r=".51"/>
<circle cx="214.6" cy="67.7" r=".51"/>
<circle cx="200.7" cy="67.7" r=".51"/>
<circle cx="191.8" cy="67.7" r=".51"/>
<circle cx="142.2" cy="121.1" r=".51"/>
<circle cx="142.2" cy="103.3" r=".51"/>
<circle cx="176.5" cy="126.1" r=".51"/>
<circle cx="171.5" cy="116" r=".51"/>
<circle cx="151.1" cy="116" r=".51"/>
<circle cx="195.6" cy="126.1" r=".51"/>
<circle cx="174" cy="136.3" r=".51"/>
<circle cx="203.2" cy="136.3" r=".51"/>
<circle cx="261.2" cy="75.3" r=".51"/>
<circle cx="261.2" cy="67.7" r=".51"/>
<circle cx="267.2" cy="67.7" r=".51"/>
<circle cx="295.1" cy="64.9" r=".51"/>
<circle cx="319.9" cy="64.9" r=".51"/>
<circle cx="319.9" cy="75.1" r=".51"/>
<circle cx="321.1" cy="75.1" r=".51"/>
<circle cx="314.7" cy="141.9" r=".51"/>
<circle cx="285" cy="145.2" r=".51"/>
<circle cx="314.7" cy="132.8" r=".51"/>
<circle cx="53.3" cy="99.5" r=".51"/>
<circle cx="37.7" cy="106.8" r=".51"/>
<circle cx="302.3" cy="156.6" r=".51"/>
<circle cx="293.2" cy="64.9" r=".51"/>
<circle cx="94.1" cy="67.7" r=".51"/>
<circle cx="240.9" cy="75.3" r=".51"/>
<circle cx="240.2" cy="86.1" r=".51"/>
<circle cx="240.9" cy="84.6" r=".51"/>
<circle cx="240.5" cy="85.4" r=".51"/>
<circle cx="292" cy="123.1" r=".51"/>
<circle cx="288.5" cy="109.6" r=".51"/>
<circle cx="294.6" cy="109.6" r=".51"/>
<circle cx="240.9" cy="98.5" r=".51"/>
<circle cx="238.1" cy="98.5" r=".51"/>
<circle cx="240.7" cy="113.6" r=".51"/>
<circle cx="243.2" cy="113.6" r=".51"/>
<circle cx="261.2" cy="74.6" r=".51"/>
<circle cx="200.7" cy="87.3" r=".51"/>
<circle cx="138.3" cy="67.7" r=".51"/>
<circle cx="167.6" cy="67.7" r=".51"/>
<circle cx="167.6" cy="82" r=".51"/>
<circle cx="191.8" cy="87.3" r=".51"/>
<circle cx="184.7" cy="87.3" r=".51"/>
<circle cx="176.5" cy="100.2" r=".51"/>
<circle cx="301.2" cy="64.9" r=".51"/>
<circle cx="310.3" cy="64.9" r=".51"/>
<circle cx="315.8" cy="81.7" r=".51"/>
<circle cx="322.8" cy="81.7" r=".51"/>
<circle cx="309.1" cy="81.7" r=".51"/>
<circle cx="305.3" cy="64.9" r=".51"/>
<circle cx="315.8" cy="91.2" r=".51"/>
<circle cx="322.8" cy="91.2" r=".51"/>
<circle cx="319" cy="91.2" r=".51"/>
<circle cx="314.7" cy="156.6" r=".51"/>
<circle cx="314.7" cy="109.6" r=".51"/>
</g>
<g fill="none" stroke="#0000c2" stroke-width=".19" stroke-dasharray=".3 .4">
<path d="M144.1 49.2h104.6M248.7 49.2v12.1M144.1 63v-13.8M163.1 64.8v40.4M163.1 64.8h47M210.1 64.8v16M253.4 61.5v109.4M253.4 61.3v-3.7M195.7 89.2h36.1M231.8 89.2v-8.4M231.8 80.8h-21.7M74.7 119.4v2.3"/>
<path d="M149 112.6v28.9M163.1 105.2h32.6M195.7 105.2v-16M208.3 112.6h-59.3M279.5 105.7v35.3M310.4 108.7v-3M310.4 105.7h-30.9M74.7 121.7h24.2M98.9 121.7v-2.3M149 141.5h59.3M208.3 141.5v-28.9M279.5 141h30.9"/>
<path d="M310.4 141v-32.4"/>
</g>
<path d="M307.6 87h3M314.3 87h3.1M321.3 87h3.1M327.7 87h3" fill="none" stroke="#840000" stroke-width=".33"/>
<g font-size="2.8" fill="#840000">
<text x="326.1" y="68.5">+</text>
<text x="92" y="74.3">+</text>
<text x="301" y="277.3">Title: PoE 5v supply</text>
</g>
<g font-size="2.5" fill="#840000">
<text x="241.8" y="136.1">4</text>
<text x="264.6" y="136.1">1</text>
<text x="241.8" y="144.9">3</text>
<text x="264.6" y="144.9">2</text>
</g>
<g font-size="2.5" fill="#008484">
<text x="245.6" y="133.7">U3</text>
<text x="260.7" y="132.7">PS2811</text>
</g>
<g font-size="2.1" fill="#008484">
<text x="21.6" y="26.1">J1</text>
<text x="30.7" y="26.1">0813-1X1T-57-F</text>
<text x="233.6" y="89.2">Q1</text>
<text x="116.6" y="100.2">LTC4267-3</text>
<text x="133.3" y="100.2">U1</text>
<text x="244.4" y="96.6" transform="rotate(-90 244.4 96.6)">SI3440DV, NFET</text>
</g>
<g font-size="2.1" fill="#0000c2">
<text x="161.3" y="43.7">Several of the components in this area need thermal</text>
<text x="161.3" y="45.8">analysis and replacement with appropriate packages.</text>
<text x="254.3" y="57.2" transform="rotate(-90 254.3 57.2)">Isolation</text>
<text x="296.7" y="54.4">5V@1.8A</text>
<text x="354.7" y="58.5">Power out</text>
<text x="381.9" y="54.5">power good</text>
<text x="381.9" y="56.7">visual indicator</text>
<text x="174.6" y="63.3">Bootstrap regulator</text>
<text x="97.2" y="133.3">GNDA is the input ground from ethernet.</text>
<text x="97.2" y="135.4">GND is isolated ground.</text>
<text x="148.6" y="146">Power good + soft start filtering.</text>
<text x="148.6" y="148.1">Helps prevent supply from shutting down</text>
<text x="148.6" y="150.3">during large load changes, brief input power glitches, etc.</text>
<text x="254.1" y="182" transform="rotate(-90 254.1 182)">Isolation</text>
</g>
<g font-size="2.1" fill="#840000">
<text x="302" y="63.1" transform="rotate(-90 302 63.1)">5VPoE</text>
<text x="388.6" y="66.6" transform="rotate(-90 388.6 66.6)">5VPoE</text>
<text x="315.5" y="106.1" transform="rotate(-90 315.5 106.1)">5VPoE</text>
<text x="301" y="273.5">File: POE.sch</text>
<text x="301" y="270.8">Sheet: /</text>
<text x="301" y="280.9">Size: A3</text>
<text x="323" y="280.9">Date: 23 nov 2013</text>
<text x="386" y="280.9">Rev: 1</text>
<text x="301" y="283.7">KiCad E.D.A. kicad (2015-11-19 BZR 6326, Git 08d9b36)-product</text>
<text x="386" y="283.7">Id: 1/1</text>
</g>
<g font-size="2.1">
<text x="177.8" y="87">PVcc</text>
<text x="226.3" y="91.9">NGate</text>
<text x="105.4" y="105.6">Ith/Run</text>
<text x="106.7" y="110.7">PVcc</text>
<text x="106.7" y="108.1">NGate</text>
<text x="195.6" y="121.8">Ith/Run</text>
<text x="168.3" y="139.9">PVcc</text>
</g>
<g font-size="1.8" fill="#840000">
<text x="35" y="11.7">1</text>
<text x="85" y="11.7">2</text>
<text x="135" y="11.7">3</text>
<text x="185" y="11.7">4</text>
<text x="235" y="11.7">5</text>
<text x="285" y="11.7">6</text>
<text x="335" y="11.7">7</text>
<text x="385" y="11.7">8</text>
<text x="77" y="29.2">1</text>
<text x="10.4" y="35.7">A</text>
<text x="77" y="31.8">2</text>
<text x="77" y="34.3">3</text>
<text x="408.4" y="35.7">A</text>
<text x="77" y="36.9">4</text>
<text x="77" y="39.4">5</text>
<text x="186.2" y="83">1</text>
<text x="193.3" y="78.1" transform="rotate(-90 193.3 78.1)">3</text>
<text x="10.4" y="85.7">B</text>
<text x="193.3" y="85.7" transform="rotate(-90 193.3 85.7)">2</text>
<text x="408.4" y="85.7">B</text>
<text x="185.7" y="121.6" transform="rotate(-90 185.7 121.6)">1</text>
<text x="181.1" y="127.7">2</text>
<text x="188.7" y="127.7">3</text>
<text x="10.4" y="135.7">C</text>
<text x="408.4" y="135.7">C</text>
<text x="10.4" y="185.7">D</text>
<text x="408.4" y="185.7">D</text>
<text x="10.4" y="235.7">E</text>
<text x="408.4" y="235.7">E</text>
<text x="10.5" y="285.7">F</text>
<text x="35" y="286.7">1</text>
<text x="85" y="286.7">2</text>
<text x="135" y="286.7">3</text>
<text x="185" y="286.7">4</text>
<text x="235" y="286.7">5</text>
<text x="285" y="286.7">6</text>
<text x="335" y="286.7">7</text>
<text x="385" y="286.7">8</text>
<text x="408.5" y="285.7">F</text>
</g>
<g font-size="1.8" fill="#008484">
<text x="79.6" y="27.5">P5</text>
<text x="83.7" y="40.2" transform="rotate(-90 83.7 40.2)">CONN_01X05</text>
<text x="355.4" y="64.5">5Vout</text>
<text x="356.8" y="62.5">P6</text>
<text x="361.4" y="64.6">GNDout</text>
<text x="363.7" y="62.6">P7</text>
<text x="246.1" y="66.8">PA1134</text>
<text x="255.9" y="66.5">T1</text>
<text x="329.6" y="68">C9</text>
<text x="95.5" y="73.9">C5</text>
<text x="185.8" y="76.3">Q3</text>
<text x="325.3" y="74.9" transform="rotate(-90 325.3 74.9)">220uF, 6.3v</text>
<text x="96.4" y="79">4.7uF, 100v</text>
<text x="179.5" y="78.6">MMBTA42</text>
<text x="186.1" y="81.2">B</text>
<text x="191.5" y="78.3" transform="rotate(-90 191.5 78.3)">C</text>
<text x="191.5" y="85.8" transform="rotate(-90 191.5 85.8)">E</text>
<text x="309.6" y="85.3">C10</text>
<text x="309.8" y="89.1">100nF</text>
<text x="316.3" y="85.3">C11</text>
<text x="316.5" y="89.1">100nF</text>
<text x="323.2" y="89.1">1uF</text>
<text x="323.3" y="85.3">C16</text>
<text x="329.6" y="89.1">1uF</text>
<text x="329.7" y="85.3">C17</text>
<text x="385.9" y="92" transform="rotate(-90 385.9 92)">D12</text>
<text x="391" y="93.4" transform="rotate(-90 391 93.4)">5V LED</text>
<text x="99.8" y="112" transform="rotate(-90 99.8 112)">D2</text>
<text x="300.7" y="110.2">470R</text>
<text x="301.1" y="112.2">R21</text>
<text x="94.7" y="115" transform="rotate(-90 94.7 115)">SMAJ58A</text>
<text x="181" y="125.9">S</text>
<text x="183.9" y="121.8" transform="rotate(-90 183.9 121.8)">G</text>
<text x="187.4" y="121.6">Q2</text>
<text x="188.6" y="125.9">D</text>
<text x="182.6" y="129.9">2N7002</text>
</g>
<text font-size="1.7" fill="#0000c2" x="78.6" y="124.4">Transient suppression</text>
<g font-size="1.4" fill="#840000">
<text x="32.9" y="29.1">J1</text>
<text x="32.9" y="32.9">J2</text>
<text x="32.9" y="36.7">J3</text>
<text x="32.9" y="40.5">J6</text>
<text x="248.5" y="69.3">4</text>
<text x="257.2" y="70">5, 6</text>
<text x="353.5" y="69.6" transform="rotate(-90 353.5 69.6)">5VPoE</text>
<text x="248.7" y="74.7">3</text>
<text x="257.2" y="74">7, 8</text>
<text x="248.5" y="79.4">2</text>
<text x="248.7" y="85">1</text>
<text x="387.6" y="87.5" transform="rotate(-90 387.6 87.5)">2</text>
<text x="387.6" y="93.9" transform="rotate(-90 387.6 93.9)">1</text>
<text x="115.1" y="103">1</text>
<text x="115.1" y="105.6">2</text>
<text x="137.7" y="105.6">15</text>
<text x="137.7" y="103">16</text>
<text x="115.1" y="108.1">3</text>
<text x="115.1" y="110.7">4</text>
<text x="115.1" y="113.2">5</text>
<text x="137.7" y="113.2">12</text>
<text x="137.7" y="110.7">13</text>
<text x="137.7" y="108.1">14</text>
<text x="115.1" y="115.7">6</text>
<text x="115.1" y="118.3">7</text>
<text x="137.7" y="118.3">10</text>
<text x="137.7" y="115.7">11</text>
<text x="115.1" y="120.8">8</text>
<text x="138.1" y="120.8">9</text>
</g>
<g font-size="1.4">
<text x="53" y="27.7">TPOUT+</text>
<text x="53" y="32.8">TPOUT-</text>
<text x="53" y="35.3">TPIN+</text>
<text x="55.8" y="30.3">CT</text>
<text x="52.8" y="40.4">TPIN-</text>
<text x="72.8" y="39.4">CT</text>
<text x="45.5" y="78.4">Ethernet+</text>
<text x="35.2" y="98.1">EthernetSpare+</text>
<text x="35.6" y="116.1">EthernetSpare-</text>
</g>
<g font-size="1.4" fill="#008484">
<text x="33" y="58">GNDA</text>
<text x="292.4" y="56.9">P4</text>
<text x="126.3" y="65.8">3.3uH</text>
<text x="271.4" y="62.8">D1</text>
<text x="127.5" y="69.6">L1</text>
<text x="214.7" y="70.7">C3</text>
<text x="267.7" y="67.9">PMEG3050EP</text>
<text x="272.2" y="71.2">10R</text>
<text x="272.3" y="69.3">R10</text>
<text x="288.9" y="70.1">C6</text>
<text x="310.4" y="67.9">C15</text>
<text x="320.1" y="67.9">C14</text>
<text x="130.5" y="77.2">1uF, 100V</text>
<text x="138.4" y="72.2">C2</text>
<text x="168.2" y="76.2" transform="rotate(-90 168.2 76.2)">220K</text>
<text x="170.1" y="75.5" transform="rotate(-90 170.1 75.5)">R2</text>
<text x="201.3" y="75.7" transform="rotate(-90 201.3 75.7)">220K</text>
<text x="203.1" y="75" transform="rotate(-90 203.1 75)">R3</text>
<text x="215.4" y="75.4">68pF, 200V</text>
<text x="223.9" y="76.4">R7</text>
<text x="289" y="72.6">470pF</text>
<text x="307.3" y="75.4" transform="rotate(-90 307.3 75.4)">100uF, 6.3V, X5R</text>
<text x="316.8" y="75.8" transform="rotate(-90 316.8 75.8)">100uF, 6.3V, X5R</text>
<text x="42.3" y="82.6">D6</text>
<text x="47.3" y="82.8">CDNBS04-B08200</text>
<text x="136.2" y="82.6">GNDA</text>
<text x="206.9" y="83.6">BAS516</text>
<text x="221" y="78.3">100R, 1/8W</text>
<text x="388.5" y="78.4" transform="rotate(-90 388.5 78.4)">2.8k</text>
<text x="390.3" y="78.4" transform="rotate(-90 390.3 78.4)">R22</text>
<text x="92" y="84.8">GNDA</text>
<text x="165.5" y="88.8" transform="rotate(-90 165.5 88.8)">D5</text>
<text x="208.7" y="88.6">D3</text>
<text x="223.1" y="85.9">510R</text>
<text x="223.9" y="84.1">R6</text>
<text x="239.5" y="88.8" transform="rotate(-90 239.5 88.8)">D</text>
<text x="170.6" y="92.7" transform="rotate(-90 170.6 92.7)">1N5237B, 8.2V</text>
<text x="184.8" y="91.9">C4</text>
<text x="234.7" y="91.9">G</text>
<text x="245.3" y="91.5">GNDA</text>
<text x="42.3" y="100.9">D9</text>
<text x="185.4" y="96.6">4.7uF, 10V</text>
<text x="240.7" y="96.4" transform="rotate(-90 240.7 96.4)">S</text>
<text x="99.8" y="107.7">GNDA</text>
<text x="118.8" y="103.8">PGND</text>
<text x="118.8" y="106.3">Ith/Run</text>
<text x="131.2" y="103.8">PGND</text>
<text x="132.4" y="106.3">VFB</text>
<text x="146.5" y="107.3">GNDA</text>
<text x="174.4" y="104.4">GNDA</text>
<text x="217.6" y="106.9">R5</text>
<text x="240.6" y="107" transform="rotate(-90 240.6 107)">R4</text>
<text x="245.7" y="107.8" transform="rotate(-90 245.7 107.8)">R400</text>
<text x="27.1" y="109.8">CDNBS04-B08200</text>
<text x="77.6" y="108.8">C1</text>
<text x="78.6" y="113.5">0.1uF, 100V, X7R</text>
<text x="118.8" y="108.9">NGATE</text>
<text x="118.8" y="111.4">PVcc</text>
<text x="118.8" y="113.9">RClass</text>
<text x="129.5" y="113.9">SIGDISA</text>
<text x="130.6" y="111.4">VPortP</text>
<text x="131.1" y="108.9">Sense</text>
<text x="216.9" y="108.8">4.7K</text>
<text x="238.7" y="108.3" transform="rotate(-90 238.7 108.3)">0.250R</text>
<text x="243.8" y="108.3" transform="rotate(-90 243.8 108.3)">0.250R</text>
<text x="249.3" y="112.5">C8</text>
<text x="256" y="112.4">2.8nF, 250VAC, YCAP</text>
<text x="282.8" y="113.6">C12</text>
<text x="294.8" y="113.8">C13</text>
<text x="118.8" y="116.5">NC</text>
<text x="118.8" y="119">VPortN</text>
<text x="129.9" y="116.5">PWRGD</text>
<text x="132.1" y="119">Pout</text>
<text x="157.6" y="116.4">10k</text>
<text x="157.9" y="114.5">R1</text>
<text x="238.6" y="117.7">GNDA</text>
<text x="282.9" y="118.3">1uF</text>
<text x="289.2" y="117.5" transform="rotate(-90 289.2 117.5)">1k</text>
<text x="291" y="118" transform="rotate(-90 291 118)">R11</text>
<text x="295" y="118.5">33nF</text>
<text x="118.8" y="121.6">PGND</text>
<text x="131.2" y="121.6">PGND</text>
<text x="169.3" y="122" transform="rotate(-90 169.3 122)">D4</text>
<text x="174.4" y="123.7" transform="rotate(-90 174.4 123.7)">BAS516</text>
<text x="317.2" y="124.8" transform="rotate(-90 317.2 124.8)">R13</text>
<text x="109.7" y="126.2">GNDA</text>
<text x="140.2" y="126.5">GNDA</text>
<text x="174.4" y="130.9">GNDA</text>
<text x="297.7" y="131.3">R12</text>
<text x="315.3" y="126.4" transform="rotate(-90 315.3 126.4)">100k, 1%</text>
<text x="157.1" y="136.7">100k</text>
<text x="157.9" y="134.9">R8</text>
<text x="185.3" y="136.7">6.8k</text>
<text x="185.8" y="134.9">R9</text>
<text x="201.2" y="133.9" transform="rotate(-90 201.2 133.9)">BAS516</text>
<text x="206.3" y="132.1" transform="rotate(-90 206.3 132.1)">D7</text>
<text x="285.1" y="135.7">C7</text>
<text x="297.8" y="133.2">47k</text>
<text x="285.3" y="140.4">27nF</text>
<text x="301.4" y="148.7">P3</text>
<text x="281.6" y="151.2">D8</text>
<text x="286.2" y="151.2">TLV431</text>
<text x="315.3" y="151.6" transform="rotate(-90 315.3 151.6)">33.2k</text>
<text x="317.2" y="151.2" transform="rotate(-90 317.2 151.2)">R14</text>
<text x="235.3" y="160.5">GNDA</text>
</g>
<g font-size="1.4" fill="#0000c2">
<text x="333.5" y="86">Higher frequency filtering.</text>
<text x="333.5" y="87.4">Try to keep loop short.</text>
<text x="223" y="120.2">Keep Q1, sense resistors, and C8</text>
<text x="223" y="121.6">current loop small and close to T1.</text>
</g>
<text font-size="1.4" fill="#008400" x="45.5" y="96.9">Ethernet-</text>
<text font-size="1.1" fill="#840000" x="36.1" y="53.7" transform="rotate(-90 36.1 53.7)">12</text>
<g font-size="1.1" fill="#008484">
<text x="292.3" y="58">+5V</text>
<text x="301.1" y="149.8">GND</text>
</g>
<g font-size="1.1" fill="#0000c2">
<text x="97.2" y="71">Input capacitance required</text>
<text x="102.6" y="72">by PoE standard</text>
<text x="281.2" y="102.9">Compensation network to prevent oscillations</text>
<text x="281.2" y="103.9">in the error amplifier from transients</text>
<text x="265.5" y="153.5">TLV431 acts as an error amplifier.</text>
<text x="267.3" y="154.6">Threshold set by R13 and R14</text>
</g>
<g font-size=".7" fill="#840000">
<text x="51.1" y="28.7">1</text>
<text x="51.1" y="31.3">7</text>
<text x="51.1" y="33.8">8</text>
<text x="51.1" y="36.4">2</text>
<text x="51.1" y="41.4">9</text>
<text x="21.1" y="44.5">J4</text>
<text x="21.1" y="45.5">J5</text>
<text x="21.1" y="46.4">J7</text>
<text x="21.1" y="47.2">J8</text>
<text x="50.9" y="44.5">10</text>
<text x="50.9" y="47.7">11</text>
<text x="51.1" y="43">5</text>
<text x="51.1" y="46">6</text>
</g>
<g font-size=".7">
<text x="54.6" y="41.9">Ethernet-</text>
<text x="54.6" y="45">EthernetSpare+</text>
<text x="54.6" y="43.5">Ethernet+</text>
<text x="54.7" y="46.6">EthernetSpare-</text>
</g>
<text font-size=".7" fill="#008484" x="34.8" y="54.4" transform="rotate(-90 34.8 54.4)">SHIELD</text>
<g font-size=".5" fill="#008484">
<text x="50.8" y="27.7">RD+</text>
<text x="50.9" y="35.3">TD+</text>
<text x="50.9" y="32.8">RD-</text>
<text x="51" y="30.3">CT</text>
<text x="50.7" y="41.9">VC12</text>
<text x="50.9" y="40.4">TD-</text>
<text x="50.7" y="45">VC45</text>
<text x="50.7" y="43.5">VC36</text>
<text x="50.7" y="46.6">VC78</text>
</g>
</svg>
